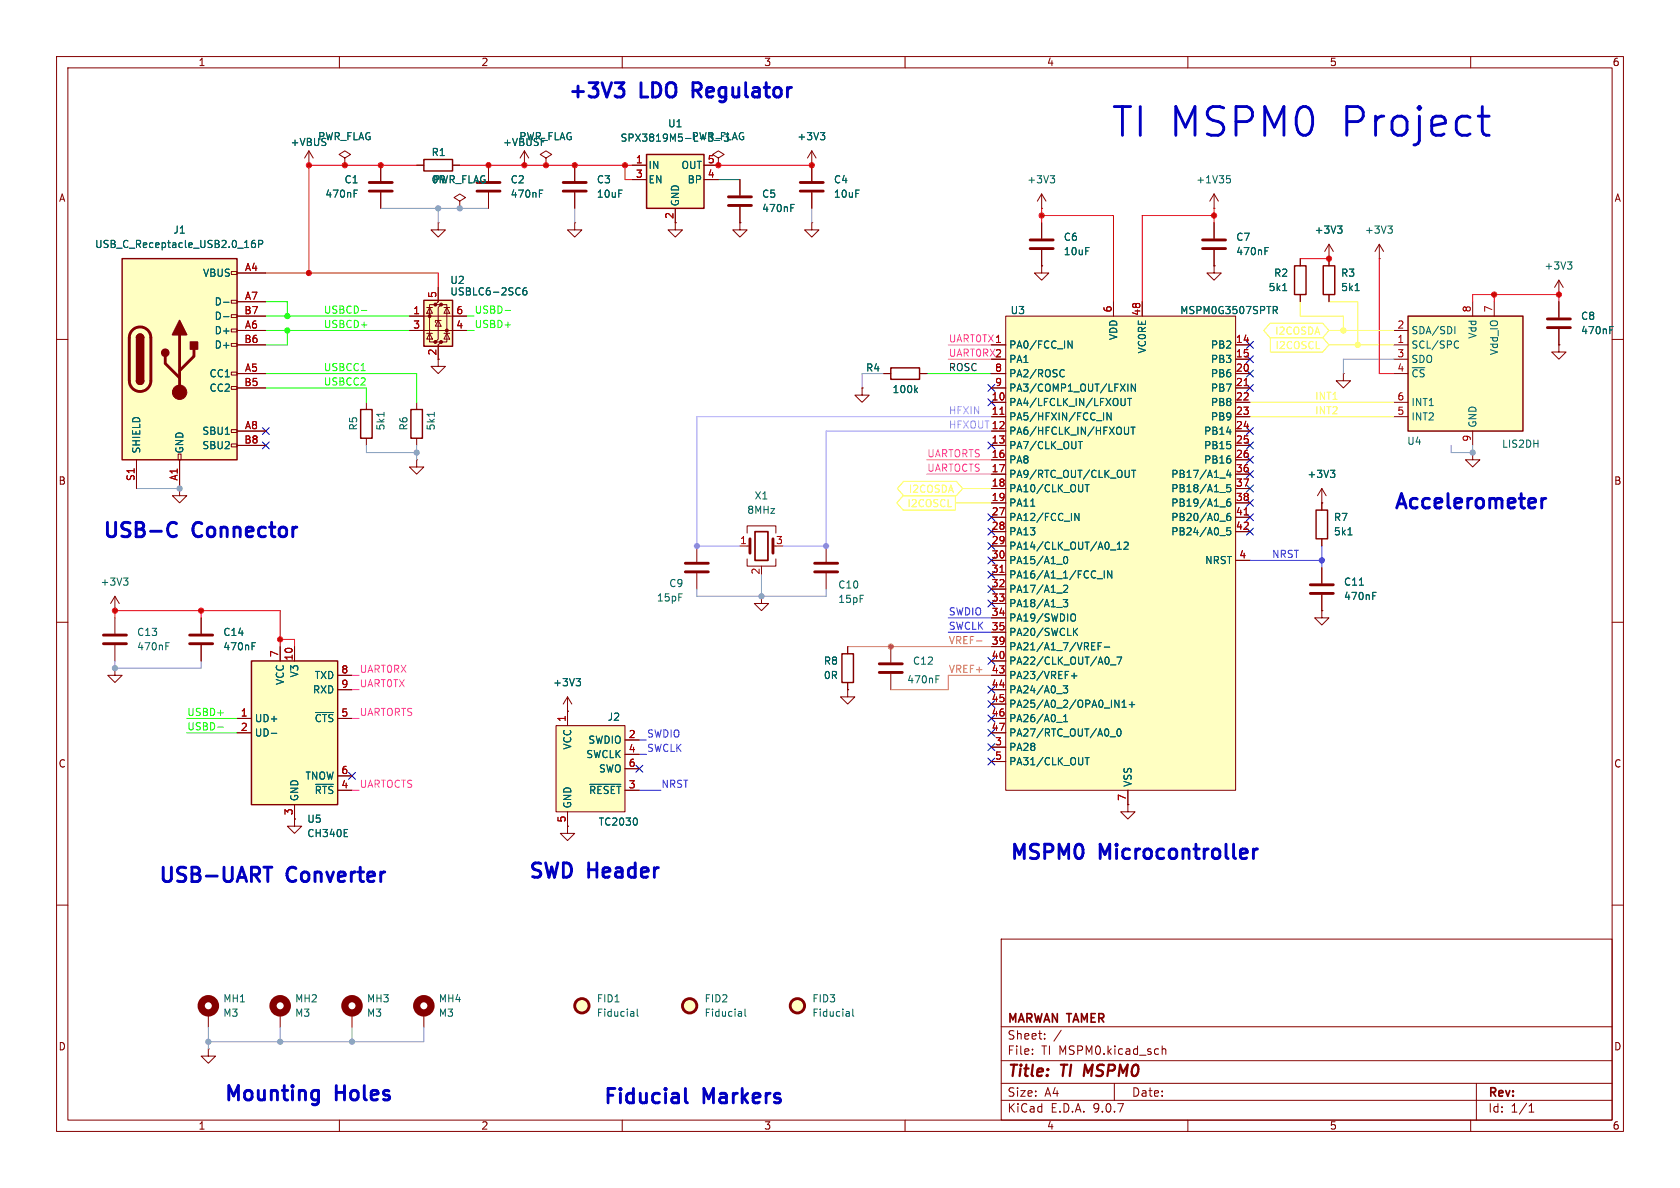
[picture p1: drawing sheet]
<svg xmlns="http://www.w3.org/2000/svg" width="297mm" height="210mm" viewBox="0 0 297 210" stroke-linecap="round" stroke-linejoin="round" font-family="sans-serif">
<g fill="none" stroke="#840000" stroke-width=".18">
<path d="M10 10h277v190h-277zM12 12h273v186h-273zM60 10v2M110 10v2M160 10v2M210 10v2M260 10v2M96.5 27.9l1-.6-1-.6-1 .6 1 .6v1.3M96.5 29.2h.1M10 60h2M285 60h2M10 110h2"/>
<path d="M285 110h2M10 160h2M177 166h108v32h-108zM285 160h2M60 198v2M110 198v2M160 198v2M177 194.5h108M177 191.5h108M177 187.5h108M177 181.5h108M182.5 186.3v.1"/>
<path d="M182.5 185.5v.1M184.7 183.6v.1M184.7 182.8v.1M187.6 182.1l-1.3 2M197 191.5v3M205.5 184.9v1.5M205.5 185.5l.2-.1 .3 .1 .1 .9M210 198v2M260 198v2M261 191.5v6.5M270.3 196.6h.9M270.3 195.5l.4-.4v1.5"/>
</g>
<path d="M191.8 188.2l-.2 2" fill="none" stroke="#840000" stroke-width=".4"/>
<path d="M44.4 116.8h15.3v25.4h-15.3z" fill="#ffffc2"/>
<path d="M228.9 47h2v5.1h-2zM233.9 47h2.1v5.1h-2.1zM44.4 116.8h15.3v25.4h-15.3z" fill="none" stroke="#840000" stroke-width=".25"/>
<g fill="none" stroke="#840000" stroke-width=".18">
<path d="M86.4 29.2v2.8M86.4 34v2.8M92.7 29.2h.1M92.7 26.7l-.8 1.2M92.7 26.7l.8 1.2M92.7 26.7v2.5M127 27.9l1-.6-1-.6-1 .6 1 .6v1.3M127 29.2h.1M214.6 47v1.3h1.3l-1.3 1.2-1.2-1.2h1.2M214.6 47h.1M229.9 45.7v1.3M229.9 52.1v1.2"/>
<path d="M234.9 45.7v1.3M234.9 52.1v1.2M20.3 118.1v1.3h1.3l-1.3 1.3-1.3-1.3h1.3M20.3 118.1h.1M49.5 114.3v2.5M52.1 114.3v2.5M59.7 119.4h2.5M233.7 108v1.2h1.2l-1.2 1.3-1.3-1.3h1.3M233.7 108h.1M233.7 100.3v2.8M233.7 105.2v2.8M41.9 127h2.5"/>
<path d="M41.9 129.5h2.5M59.7 127h2.5M59.7 121.9h2.5M59.7 137.2h2.5M59.7 139.7h2.5M52.1 142.2v2.6M199.4 142.2v1.3h1.3l-1.3 1.3-1.3-1.3h1.3M199.4 142.2h.1"/>
</g>
<path d="M95.4 34.2h.4M95.4 33.6h.6M226.8 51.4h.7M239.6 51.4h.7M240.3 103.4h.7M242.7 105.3h.4M242.7 104.7h.6M48 129.6h.9M55.8 126h3.2M55.8 138.7h3.2M60.9 147.9h.6M60.9 146.6h.6" fill="none" stroke="#006464" stroke-width=".18"/>
<path d="M84.3 32.3h4.1M84.3 33.8h4.1M231.6 103.4h4.1M231.6 104.9h4.1" fill="none" stroke="#840000" stroke-width=".51"/>
<path d="M98.3 128.3h12.2v15.2h-12.2z" fill="#ffffc2"/>
<path d="M98.3 128.3h12.2v15.2h-12.2zM100.3 125.7v2.6M110.5 130.8h2.5M110.5 133.4h2.5M110.5 135.9h2.5M110.5 139.7h2.5M100.3 143.5v2.6" fill="none" stroke="#840000" stroke-width=".18"/>
<path d="M104.3 138.7h5.5M112.6 144.7l.1 .4-.1 .6" fill="none" stroke="#006464" stroke-width=".18"/>
<path d="M21.6 45.7h20.3v35.6h-20.3z" fill="#ffffc2"/>
<g fill="none" stroke="#840000" stroke-width=".18">
<path d="M101.6 39.4v1.2h1.3l-1.3 1.3-1.3-1.3h1.3M101.6 39.4h.1M101.6 29.2v2.8M101.6 34v2.8M214.6 36.8h.1M214.6 34.3l-.7 1.3M214.6 34.3l.8 1.3M214.6 34.3v2.5M214.6 39.4v2.8M40.9 58.2h1v.5h-1zM40.9 48h1v.5h-1zM40.9 53.1h1v.5h-1z"/>
<path d="M40.9 55.6h1v.5h-1zM41.9 48.3h5.1M41.9 53.3h5.1M41.9 55.9h5.1M41.9 58.4h5.1M184.1 47v1.3h1.3l-1.3 1.2-1.2-1.2h1.2M184.1 47h.1M214.6 44.2v2.8M234.9 45.7h.1M234.9 43.2l-.7 1.3M234.9 43.2l.8 1.3M234.9 43.2v2.5"/>
<path d="M243.8 45.7h.1M243.8 43.2l-.7 1.3M243.8 43.2l.8 1.3M243.8 43.2v2.5M40.9 60.7h1v.5h-1zM40.9 65.8h1v.5h-1zM40.9 68.3h1v.5h-1zM40.9 75.9h1v.6h-1zM40.9 78.5h1v.5h-1zM41.9 61h5.1M41.9 66h5.1M41.9 68.6h5.1"/>
<path d="M41.9 76.2h5.1M41.9 78.7h5.1M64.8 71.1v1.3M64.8 77.5v1.2M73.7 71.1v1.3M73.7 77.5v1.2M152.4 68.6v1.3h1.3l-1.3 1.2-1.3-1.2h1.3M152.4 68.6h.1M156.2 66h1.3M162.6 66h1.2M24.1 81.3v5.1M31.5 80.3h.5v1h-.5z"/>
<path d="M31.7 81.3v5.1M73.7 81.3v1.3h1.2l-1.2 1.2-1.3-1.2h1.3M73.7 81.3h.1M233.7 88.9v1.3M233.7 95.3v1.2"/>
</g>
<path d="M21.6 45.7h20.3v35.6h-20.3zM24.1 59.7a.64 .64 0 0 1 .7-.6 .64 .64 0 0 1 .6 .6M24.1 67.3a.64 .64 0 0 0 .7 .6 .64 .64 0 0 0 .6-.6M63.8 72.4h2v5.1h-2zM72.6 72.4h2.1v5.1h-2.1zM157.5 65h5.1v2.1h-5.1zM232.7 90.2h2v5.1h-2z" fill="none" stroke="#840000" stroke-width=".25"/>
<path d="M99.6 32.3h4M99.6 33.8h4M23.4 58.4a1.9 1.9 0 0 1 2.1-.5 1.9 1.9 0 0 1 1.2 1.8v7.6a1.91 1.91 0 0 1-1.9 1.9 1.91 1.91 0 0 1-1.9-1.9v-7.8l.1-.6zM31.7 59.2v10.1M212.6 42.4h4.1M212.6 43.9h4.1M29.2 63v1.3l2.5 2.5M34.3 61.7v1.3l-2.6 2.5" fill="none" stroke="#840000" stroke-width=".51"/>
<g fill="#840000" stroke="#840000" stroke-width=".25">
<path d="M24.1 59.7h1.3v7.6h-1.3z"/>
<path d="M24.3 59.2a.64 .64 0 0 1 .7-.1 .64 .64 0 0 1 .4 .6h-1.3z"/>
<path d="M24.1 67.3h1.3a.64 .64 0 0 1-.6 .6 .64 .64 0 0 1-.7-.6z"/>
<path d="M31.7 56.6l1.3 2.6h-2.5z"/>
<path d="M33.7 60.5h1.2v1.2h-1.2z"/>
<circle cx="29.2" cy="62.4" r=".63"/>
</g>
<circle cx="31.7" cy="69.3" r="1.27" fill="#840000" stroke="#840000" stroke-width=".18"/>
<g fill="none" stroke="#006464" stroke-width=".18">
<path d="M216.9 31.1h.6M217 31.5h.3l.2 .3v.4l-.5 .1M236.5 39.9h.7l-.4 .5M245.4 39.9h.7l-.4 .5M39.5 53.4h1M39.5 56h1M45.1 42.5l-.4 .1a.86 .86 0 0 0 0 1.2l.4-.2 .1-.4-.3-.2h-.3l-.2 .2M45.7 43.2l.6-.1 .1-.2v-.3l-.7-.1v1.3M223.6 43.8h.6M223.6 44.4h.5M237 40.4l.2 .3v.3l-.2 .2M245.9 40.4l.2 .3v.3l-.2 .2"/>
<path d="M67.9 72.9v.7M76.8 72.9v.7M161.8 68.9l.4 .5M162.2 68.6l-.5 .5M238.3 94.6h.7"/>
</g>
<path d="M114.3 27.3h10.2v9.5h-10.2z" fill="#ffffc2"/>
<path d="M74.9 28.2h5.1v2h-5.1zM114.3 27.3h10.2v9.5h-10.2z" fill="none" stroke="#840000" stroke-width=".25"/>
<g fill="none" stroke="#840000" stroke-width=".18">
<path d="M73.7 29.2h1.2M80 29.2h1.3M81.3 35.6l1-.7-1-.6-1 .6 1 .7v1.2M81.3 36.8h.1M111.8 29.2h2.5M111.8 31.8h2.5M119.4 36.8v3.8h1.2l-1.2 1.3-1.3-1.3h1.3M124.5 29.2h2.5M124.5 31.8h2.5M130.8 31.8v2.7M130.8 36.6v2.8M143.5 39.4v1.2h1.3l-1.3 1.3-1.3-1.3h1.3"/>
<path d="M143.5 39.4h.1M143.5 29.2h.1M143.5 26.7v5.3M143.5 34v2.8M143.5 26.7l-.8 1.2M143.5 26.7l.8 1.2M184.1 36.8h.1M184.1 34.3l-.7 1.3M184.1 34.3l.8 1.3M184.1 34.3v2.5M184.1 39.4v2.8M184.1 44.2v2.8"/>
<path d="M275.6 52.1h.1M275.6 49.5l-.8 1.3M275.6 49.5l.8 1.3M275.6 49.5v2.6M275.6 53.3v2.8M275.6 58.2v2.8M275.6 61v1.2h1.3l-1.3 1.3-1.3-1.3h1.3M275.6 61h.1M123.2 96.5v2.8M260.3 80v1.3h1.3l-1.3 1.3-1.2-1.3h1.2M260.3 80h.1M20.3 108h.1"/>
<path d="M20.3 105.4l-.7 1.3M20.3 105.4l.8 1.3M20.3 105.4v2.6M35.6 109.2v2.8M35.6 114v2.8M123.2 101.3v2.8M100.3 125.7h.1M100.3 123.2l-.7 1.3M100.3 123.2l.8 1.3M100.3 123.2v2.5M52.1 144.8v1.3h1.2l-1.2 1.2-1.3-1.2h1.3M52.1 144.8h.1"/>
<path d="M36.8 179.1v2.5M49.5 179.1v2.5M62.2 179.1v2.5M74.9 179.1v2.5M36.8 185.4v1.3h1.3l-1.3 1.3-1.2-1.3h1.2M36.8 185.4h.1"/>
</g>
<g fill="none" stroke="#006464" stroke-width=".18">
<path d="M139.8 36.7h.4M139.8 36.1h.6M145 23.4h.8l-.4 .5M145.6 23.9l.2 .3v.3l-.2 .2M185.7 31.1h.7l-.4 .4M186.2 31.5l.2 .3v.3l-.2 .2M277.1 46.3h.8l-.4 .5M277.6 46.8l.3 .2v.3l-.3 .3M284.6 58.3h.4M284.6 57.7h.6M21.8 102.2h.8l-.4 .5M22.4 102.7l.2 .2v.3l-.2 .2"/>
<path d="M44.6 114.2h.4M44.6 113.6h.6M101.8 120h.8l-.4 .4M102.4 120.4l.2 .3v.3l-.2 .2M112 178.9l.1 .7M112.1 179.6h-.2M112.1 179.1l-.2 .1M112.7 178.4v1.1l.1 .1M131 178.9l.1 .7M131.1 179.6h-.1M131.1 179.1l-.1 .1M131.7 178.4v1.1l.2 .1"/>
<path d="M150.1 178.9l.1 .7M150.2 179.6h-.2M150.2 179.1l-.2 .1M150.8 178.4v1.1l.1 .1"/>
</g>
<g fill="none" stroke="#840000" stroke-width=".51">
<path d="M128.8 34.8h4M128.8 36.3h4M141.5 32.3h4M141.5 33.8h4M182.1 42.4h4.1M182.1 43.9h4.1M273.6 56.4h4M273.6 57.9h4M121.2 99.6h4M33.5 112.3h4.1M33.5 113.8h4.1M121.2 101.1h4"/>
<circle cx="102.9" cy="177.8" r="1.27"/>
<circle cx="121.9" cy="177.8" r="1.27"/>
<circle cx="141" cy="177.8" r="1.27"/>
</g>
<g fill="#ffffc2" stroke="#ffffc2" stroke-width=".18">
<circle cx="102.9" cy="177.8" r="1.27"/>
<circle cx="141" cy="177.8" r="1.27"/>
<circle cx="121.9" cy="177.8" r="1.27"/>
</g>
<g fill="none" stroke="#840000" stroke-width="1.3">
<circle cx="36.8" cy="177.8" r="1.27"/>
<circle cx="49.5" cy="177.8" r="1.27"/>
<circle cx="62.2" cy="177.8" r="1.27"/>
<circle cx="74.9" cy="177.8" r="1.27"/>
</g>
<path d="M177.8 55.9h40.6v83.8h-40.6z" fill="#ffffc2"/>
<g fill="none" stroke="#840000" stroke-width=".18">
<path d="M177.8 55.9h40.6v83.8h-40.6zM196.8 53.3v2.6M201.9 53.3v2.6M175.3 61h2.5M175.3 63.5h2.5M175.3 66h2.5M175.3 68.6h2.5M175.3 71.1h2.5M175.3 73.7h2.5M175.3 76.2h2.5M175.3 78.7h2.5M218.4 61h2.6"/>
<path d="M218.4 63.5h2.6M218.4 66h2.6M218.4 68.6h2.6M218.4 71.1h2.6M218.4 73.7h2.6M218.4 76.2h2.6M218.4 78.7h2.6M175.3 81.3h2.5M175.3 83.8h2.5M175.3 86.4h2.5M175.3 88.9h2.5M175.3 91.4h2.5"/>
<path d="M175.3 94h2.5M175.3 96.5h2.5M175.3 99.1h2.5M218.4 81.3h2.6M218.4 83.8h2.6M218.4 86.4h2.6M218.4 88.9h2.6M218.4 91.4h2.6M218.4 94h2.6M218.4 99.1h2.6M20.3 109.2v2.8M20.3 114v2.8"/>
<path d="M175.3 101.6h2.5M175.3 104.1h2.5M175.3 106.7h2.5M175.3 109.2h2.5M175.3 111.8h2.5M175.3 114.3h2.5M175.3 116.8h2.5M175.3 119.4h2.5M175.3 121.9h2.5M175.3 124.5h2.5M175.3 127h2.5M175.3 129.5h2.5"/>
<path d="M175.3 132.1h2.5M175.3 134.6h2.5M199.4 139.7v2.5M100.3 146.1v1.2h1.3l-1.3 1.3-1.2-1.3h1.2M100.3 146.1h.1"/>
</g>
<g fill="none" stroke="#006464" stroke-width=".18">
<path d="M225.1 54.2h.5l.2 .2-.1 .4h-.6M225.4 54.8l.4 .6M187.8 65.3l.3 .2M188.1 66.5l-.3 .1M188.8 60.3l.7 1.2v-1.2M190.6 78h.8M191 78v1.3M195.1 73v1.2M196.4 73v1.2l-.7-1.2v1.2M198.9 70.4v1.1l-.1 .1-.4 .1M199.3 70.4h.8M199.4 67.9v1.3"/>
<path d="M199.5 75.5v1l-.1 .2-.4 .1M199.7 70.4v1.3M199.9 75.5h.8M200.3 75.5v1.3M200.7 67.9v1.3l-.7-1.3v1.3M182.2 89.5h.7M188.2 98.4h.1a.68 .68 0 0 1 .5 .6 .68 .68 0 0 1-.5 .6 .84 .84 0 0 1-.1-1.2zM190.7 90.7v1.3l-.7-1.3v1.3M191.8 85.7h.8M192.2 85.7v1.2M197.5 97.1h.7M197.5 96.2l.4-.4v1.3"/>
<path d="M198.7 96l.5-.2 .3 .4-.8 .9h.8M200.1 83.1h.7M200.4 83.1v1.3M215.7 84.5h.9M215.7 87.1h.9M215.7 89.6h.9M215.7 92.1h.9M215.7 94.7h.9M217.2 83.1l-.3 .9h.8M217.5 88.2l-.4 .1a.86 .86 0 0 0 0 1.2l.4-.1 .1-.5-.3-.2-.3 .1-.1 .1M217.5 83.6v.8M217.5 90.7l-.4 .1a.86 .86 0 0 0 0 1.2l.4-.1 .1-.4-.3-.3-.3 .1-.1 .2"/>
<path d="M217.5 85.7h-.6v.6l.1-.1h.5l.1 .2-.1 .4-.2 .1-.4-.1M217.5 93.3h-.6v.6l.1-.1h.5l.1 .2-.1 .4-.2 .2-.4-.2M29.3 114.2h.4M29.3 113.6h.6M188 106h.7l-.4 .5 .4 .1v.5l-.2 .2-.5-.2M188 103.6l.5-.2 .2 .4-.7 .9h.7M189.4 119.5h1M189.6 108.5a.43 .43 0 0 1 .5 .5v.4a.43 .43 0 0 1-.5 .4M189.9 119v1M190 111.6l.5 .7M190.5 111.1l-.7 .7M194 102.3h.9"/>
<path d="M194.1 114.2h.5M194.7 113.6h-.6v1.3M195.2 100.9v1.3M195.2 114.4h1M196.3 117.5h1M196.6 100.9v1.3l-.8-1.3v1.3M197.5 116.1h.8l-.5 1.3M186.8 127.7h1M188 121.2h.7l-.4 .5 .4 .1v.6l-.2 .1-.5-.1M188 127.6h.7M188 126.7l.4-.4v1.3M191.8 133.9h.8"/>
<path d="M192.2 133.9v1.3M196.2 130.2h1M197.1 123.8l.7 1.2v-1.2M197.6 129l.2-.2a.68 .68 0 0 1 .4 .7 .68 .68 0 0 1-.4 .6l-.2-.1-.1-.4zM198.4 125h.7M198.4 124.1l.3-.3v1.2M199.6 124.6h1M200.1 124.1v.9"/>
</g>
<path d="M176.8 73.2h.7M220 68.2h.7M220 91h.7M176.8 101.2h.7" fill="none" stroke="#a90000" stroke-width=".18"/>
<path d="M18.3 112.3h4.1M18.3 113.8h4.1" fill="none" stroke="#840000" stroke-width=".51"/>
<path d="M74.9 53.1h5.1v8.1h-5.1z" fill="#ffffc2"/>
<g fill="#840000" stroke="#840000" stroke-width=".18">
<circle cx="75.9" cy="55.9" r=".25"/>
<circle cx="77" cy="53.8" r=".25"/>
<circle cx="77" cy="60.5" r=".25"/>
<circle cx="78" cy="53.8" r=".25"/>
<circle cx="78" cy="60.5" r=".25"/>
<circle cx="79" cy="58.4" r=".25"/>
</g>
<g fill="none" stroke="#840000" stroke-width=".18">
<path d="M54.6 29.2h.1M54.6 26.7l-.8 1.2M54.6 26.7l.8 1.2M54.6 26.7v2.5M61 27.9l1-.6-1-.6-1.1 .6 1.1 .6v1.3M61 29.2h.1M67.3 29.2v2.8M67.3 34v2.8M77.5 39.4v1.2h1.2l-1.2 1.3-1.3-1.3h1.3M77.5 39.4h.1M72.4 55.9h10.1M72.4 58.4h10.1"/>
<path d="M75.4 58.9h1.1M75.4 54.4h1.1M75.9 54.4l.6 1h-1.1zM75.9 58.9l.6 1h-1.1zM77 53.8h-1.1v6.7h1.1M77.5 50.8v2.5l-.5 .5h1l-.5 .6v5.5l-.5 .6h1l-.5 .5v3.8h1.2l-1.2 1.2-1.3-1.2h1.3M77.5 56.6l.5 1.1h-1zM78 56.6h-1v.4M78 53.8h1v6.7h-1M78.5 58.9h1M78.5 54.4h1M79 54.4l.5 1h-1z"/>
<path d="M79 58.9l.5 1h-1zM237.5 66v1.3h1.3l-1.3 1.3-1.3-1.3h1.3M237.5 66h.1M31.7 86.4v1.2h1.3l-1.3 1.3-1.2-1.3h1.2M31.7 86.4h.1M233.7 88.9h.1M233.7 86.4l-.8 1.2M233.7 86.4l.7 1.2M233.7 86.4v2.5"/>
</g>
<path d="M74.9 53.1h5.1v8.1h-5.1z" fill="none" stroke="#840000" stroke-width=".25"/>
<path d="M62.6 34.2h.4M62.6 33.6h.6M93 50.9h-.3a.86 .86 0 0 0 0 1.2l.4-.1 .1-.4-.3-.2h-.2l-.3 .2M235.2 83.1h.8l-.4 .5M235.7 83.6l.3 .3v.3l-.3 .2" fill="none" stroke="#006464" stroke-width=".18"/>
<path d="M65.3 32.3h4M65.3 33.8h4" fill="none" stroke="#840000" stroke-width=".51"/>
<path d="M248.9 55.9h20.3v20.3h-20.3z" fill="#ffffc2"/>
<path d="M248.9 55.9h20.3v20.3h-20.3zM148.8 115.6h2.1v5.1h-2.1z" fill="none" stroke="#840000" stroke-width=".25"/>
<g fill="none" stroke="#840000" stroke-width=".18">
<path d="M54.6 29.2h.1M61 29.2h.1M67.3 29.2v2.8M67.3 34v2.8M73.7 29.2h1.2M80 29.2h1.3M81.3 36.8h.1M86.4 29.2v2.8M86.4 34v2.8M92.7 29.2h.1M96.5 29.2h.1M101.6 29.2v2.8"/>
<path d="M101.6 34v2.8M111.8 29.2h2.5M111.8 31.8h2.5M119.4 36.8v2.6M124.5 29.2h2.5M124.5 31.8h2.5M127 29.2h.1M130.8 39.4v1.2h1.3l-1.3 1.3-1.3-1.3h1.3M130.8 39.4h.1M130.8 31.8v2.7M130.8 36.6v2.8M143.5 29.2h.1"/>
<path d="M143.5 29.2v2.8M143.5 34v2.8M184.1 39.4v2.8M214.6 39.4v2.8M41.9 58.4h5.1M41.9 55.9h5.1M41.9 48.3h5.1M41.9 53.3h5.1M72.4 58.4h2.5M72.4 55.9h2.5M77.5 50.8v2.5M80 58.4h2.5"/>
<path d="M80 55.9h2.5M184.1 47h.1M184.1 44.2v2.8M196.8 53.3v2.6M201.9 53.3v2.6M214.6 47h.1M214.6 44.2v2.8M229.9 45.7v1.3M229.9 52.1v1.2M234.9 45.7h.1M234.9 45.7v1.3M234.9 52.1v1.2"/>
<path d="M246.4 58.4h2.5M260.3 53.3v2.6M264.2 53.3v2.6M275.6 53.3v2.8M275.6 58.2v2.8M41.9 61h5.1M41.9 66h5.1M41.9 68.6h5.1M41.9 76.2h5.1M41.9 78.7h5.1M77.5 61v2.5M152.4 68.6h.1"/>
<path d="M156.2 66h1.3M162.6 66h1.2M175.3 61h2.5M175.3 63.5h2.5M175.3 66h2.5M175.3 71.1h2.5M175.3 73.7h2.5M175.3 68.6h2.5M175.3 76.2h2.5M175.3 78.7h2.5M218.4 61h2.6M218.4 63.5h2.6"/>
<path d="M218.4 66h2.6M218.4 71.1h2.6M218.4 73.7h2.6M218.4 68.6h2.6M218.4 76.2h2.6M218.4 78.7h2.6M246.4 61h2.5M246.4 63.5h2.5M246.4 66h2.5M246.4 71.1h2.5M246.4 73.7h2.5M260.3 76.2v2.5"/>
<path d="M275.6 61h.1M24.1 81.3v5.1M31.7 86.4h.1M31.7 81.3v5.1M130.8 96.5h1.8M132.1 94.2v-1.2h5.1v1.2M132.1 98.8v1.3h5.1v-1.3M146 96.5v2.8M175.3 96.5h2.5M175.3 81.3h2.5M175.3 83.8h2.5M175.3 86.4h2.5"/>
<path d="M175.3 88.9h2.5M175.3 91.4h2.5M175.3 94h2.5M175.3 99.1h2.5M218.4 81.3h2.6M218.4 83.8h2.6M218.4 86.4h2.6M218.4 88.9h2.6M218.4 91.4h2.6M218.4 94h2.6M218.4 99.1h2.6M233.7 88.9h.1"/>
<path d="M233.7 88.9v1.3M233.7 95.3v1.2M35.6 109.2v2.8M35.6 114v2.8M49.5 114.3v2.5M52.1 114.3v2.5M59.7 119.4h2.5M134.6 105.4v1.3h1.3l-1.3 1.3-1.3-1.3h1.3M134.6 105.4h.1M134.6 100.1v.2M146 101.3v2.8M149.9 114.3v1.3"/>
<path d="M157.5 114.3v2.8M157.5 119.1v2.8M175.3 119.4h2.5M175.3 101.6h2.5M175.3 104.1h2.5M175.3 106.7h2.5M175.3 109.2h2.5M175.3 111.8h2.5M175.3 114.3h2.5M175.3 116.8h2.5M233.7 108h.1M233.7 100.3v2.8"/>
<path d="M233.7 105.2v2.8M41.9 127h2.5M41.9 129.5h2.5M59.7 127h2.5M59.7 121.9h2.5M59.7 137.2h2.5M59.7 139.7h2.5M100.3 125.7h.1M100.3 125.7v2.6M110.5 139.7h2.5M110.5 130.8h2.5M110.5 133.4h2.5"/>
<path d="M110.5 135.9h2.5M149.9 121.9v1.3h1.2l-1.2 1.3-1.3-1.3h1.3M149.9 121.9h.1M149.9 120.7v1.2M175.3 127h2.5M175.3 129.5h2.5M175.3 121.9h2.5M175.3 124.5h2.5M175.3 132.1h2.5M175.3 134.6h2.5M199.4 139.7v2.5M52.1 144.8h.1"/>
<path d="M52.1 142.2v2.6M100.3 146.1h.1M100.3 143.5v2.6M199.4 142.2h.1"/>
</g>
<g fill="none" stroke="#006464" stroke-width=".18">
<path d="M62.6 34.2h.4M62.6 33.6h.6M95.4 34.2h.4M95.4 33.6h.6M139.8 36.7h.4M139.8 36.1h.6M145 23.4h.8l-.4 .5M145.6 23.9l.2 .3v.3l-.2 .2M236.5 39.9h.7l-.4 .5M39.5 53.4h1M39.5 56h1M45.1 42.5l-.4 .1a.86 .86 0 0 0 0 1.2l.4-.2 .1-.4-.3-.2h-.3l-.2 .2"/>
<path d="M45.7 43.2l.6-.1 .1-.2v-.3l-.7-.1v1.3M93 50.9h-.3a.86 .86 0 0 0 0 1.2l.4-.1 .1-.4-.3-.2h-.2l-.3 .2M223.6 43.8h.6M223.6 44.4h.5M225.1 54.2h.5l.2 .2-.1 .4h-.6M225.4 54.8l.4 .6M226.8 51.4h.7M237 40.4l.2 .3v.3l-.2 .2M239.6 51.4h.7M257.2 57.7v1.3M284.6 58.3h.4M284.6 57.7h.6"/>
<path d="M161.8 68.9l.4 .5M162.2 68.6l-.5 .5M187.8 65.3l.3 .2M188.1 66.5l-.3 .1M188.8 60.3l.7 1.2v-1.2M190.6 78h.8M191 78v1.3M195.1 73v1.2M196.4 73v1.2l-.7-1.2v1.2M198.9 70.4v1.1l-.1 .1-.4 .1M199.3 70.4h.8M199.4 67.9v1.3"/>
<path d="M199.5 75.5v1l-.1 .2-.4 .1M199.7 70.4v1.3M199.9 75.5h.8M200.3 75.5v1.3M200.7 67.9v1.3l-.7-1.3v1.3M257.5 60.3l.4 .1M257.9 61.4l-.4 .1M182.2 89.5h.7M188.2 98.4h.1a.68 .68 0 0 1 .5 .6 .68 .68 0 0 1-.5 .6 .84 .84 0 0 1-.1-1.2zM190.7 90.7v1.3l-.7-1.3v1.3M191.8 85.7h.8M192.2 85.7v1.2"/>
<path d="M197.5 97.1h.7M197.5 96.2l.4-.4v1.3M198.7 96l.5-.2 .3 .4-.8 .9h.8M200.1 83.1h.7M200.4 83.1v1.3M215.7 84.5h.9M215.7 87.1h.9M215.7 89.6h.9M215.7 92.1h.9M215.7 94.7h.9M217.2 83.1l-.3 .9h.8M217.5 88.2l-.4 .1a.86 .86 0 0 0 0 1.2l.4-.1 .1-.5-.3-.2-.3 .1-.1 .1"/>
<path d="M217.5 83.6v.8M217.5 90.7l-.4 .1a.86 .86 0 0 0 0 1.2l.4-.1 .1-.4-.3-.3-.3 .1-.1 .2M217.5 85.7h-.6v.6l.1-.1h.5l.1 .2-.1 .4-.2 .1-.4-.1M217.5 93.3h-.6v.6l.1-.1h.5l.1 .2-.1 .4-.2 .2-.4-.2M235.2 83.1h.8l-.4 .5M235.7 83.6l.3 .3v.3l-.3 .2M238.3 94.6h.7M44.6 114.2h.4M44.6 113.6h.6M101.8 120h.8l-.4 .4M165.5 119.5h.6M188 106h.7l-.4 .5 .4 .1v.5l-.2 .2-.5-.2"/>
<path d="M188 103.6l.5-.2 .2 .4-.7 .9h.7M189.4 119.5h1M189.6 108.5a.43 .43 0 0 1 .5 .5v.4a.43 .43 0 0 1-.5 .4M189.9 119v1M190 111.6l.5 .7M190.5 111.1l-.7 .7M194 102.3h.9M194.1 114.2h.5M194.7 113.6h-.6v1.3M195.2 100.9v1.3M195.2 114.4h1M196.3 117.5h1"/>
<path d="M196.6 100.9v1.3l-.8-1.3v1.3M197.5 116.1h.8l-.5 1.3M240.3 103.4h.7M242.7 105.3h.4M242.7 104.7h.6M48 129.6h.9M55.8 126h3.2M55.8 138.7h3.2M102.4 120.4l.2 .3v.3l-.2 .2M104.3 138.7h5.5M165.5 120.1h.4M186.8 127.7h1"/>
<path d="M188 121.2h.7l-.4 .5 .4 .1v.6l-.2 .1-.5-.1M188 127.6h.7M188 126.7l.4-.4v1.3M191.8 133.9h.8M192.2 133.9v1.3M196.2 130.2h1M197.1 123.8l.7 1.2v-1.2M197.6 129l.2-.2a.68 .68 0 0 1 .4 .7 .68 .68 0 0 1-.4 .6l-.2-.1-.1-.4zM198.4 125h.7M198.4 124.1l.3-.3v1.2M199.6 124.6h1M200.1 124.1v.9"/>
<path d="M60.9 147.9h.6M60.9 146.6h.6M112.6 144.7l.1 .4-.1 .6"/>
</g>
<path d="M132.6 95.3v2.5M136.7 95.3v2.5M144 99.6h4.1M144 101.1h4.1M155.4 117.3h4.1M155.4 118.9h4.1" fill="none" stroke="#840000" stroke-width=".51"/>
<path d="M133.5 94h2.3v5.1h-2.3z" fill="none" stroke="#840000" stroke-width=".3"/>
<path d="M224.6 59.7h9.2l1.1 1.3-1.1 1.2h-9.2z" fill="none" stroke="#fbff39" stroke-width=".18"/>
<path d="M224.5 57.1h9.3l1.1 1.3-1.1 1.3h-9.3l-1.1-1.3z" fill="none" stroke="#fffc38" stroke-width=".18"/>
<path d="M159.7 87.6h9.2v2.6h-9.2l-1.2-1.3z" fill="none" stroke="#ffff32" stroke-width=".18"/>
<path d="M159.8 85.1h9.3l1.1 1.3-1.1 1.2h-9.3l-1.2-1.2z" fill="none" stroke="#f9ff39" stroke-width=".18"/>
<g fill="none" stroke="#12ff09" stroke-width=".18">
<path d="M47 53.3h3.8v2.6M47 55.9h25.4M47 58.4h25.4M50.8 58.4v2.6h-3.8M63.9 54.9h1M82.5 55.9h1.3M82.5 58.4h1.3M89.3 54.9h1M47 68.6h17.8v2.5M47 66h26.7v5.1M33 127h8.9M33 129.5h8.9"/>
<path d="M38.5 128.5h1"/>
</g>
<path d="M149.9 114.3h25.4M172.6 113.3h1M175.3 119.4h-7.7v2.5h-10.1" fill="none" stroke="#ff841f" stroke-width=".18"/>
<g fill="none" stroke="#ff0c00" stroke-width=".18">
<path d="M73.7 29.2h-19.1v19.1M81.3 29.2h30.5M110.5 29.2v2.6h1.3M127 29.2h16.5M184.1 38.1h12.7v15.2M184.1 36.8v2.6M214.6 38.1h-12.7v15.2M214.6 36.8v2.6M47 48.3h30.5v2.5M229.9 45.7h5M243.8 45.7v20.3h2.6M260.3 53.3v-1.2h15.3v1.2"/>
<path d="M264.2 52.1v1.2M20.3 109.2v-1.2h29.2v6.3M35.6 108v1.2M49.5 113h2.6v1.3"/>
</g>
<g fill="none" stroke="#8c93b5" stroke-width=".18">
<path d="M67.3 36.8h19.1M77.5 36.8v2.6M101.6 36.8v2.6M143.5 36.8v2.6M64.8 78.7v1.3h8.9M73.7 78.7v2.6M156.2 66h-3.8v2.6M246.4 63.5h-8.9v2.5M256.5 78.7v1.3h3.8v-1.3M24.1 86.4h7.6M20.3 116.8v1.3h15.3v-1.3M123.2 104.1v1.3h22.8v-1.3"/>
<path d="M134.6 101.6v3.8M36.8 181.6v3.8M49.5 181.6v2.6M62.2 181.6v2.6M74.9 181.6v2.6h-38.1"/>
</g>
<path d="M167.6 61h7.7M167.6 63.5h7.7M163.8 81.3h11.5M163.8 83.8h11.5M62.2 119.4h1.3M62.2 127h1.3M62.2 121.9h1.3M62.2 139.7h1.3" fill="none" stroke="#ff2fe8" stroke-width=".18"/>
<path d="M229.9 53.3v2.6h7.6v2.5M234.9 53.3h5.1v7.7M234.9 58.4h11.5M221 71.1h25.4M221 73.7h25.4M234.9 61h11.5M168.9 88.9h6.4M170.2 86.4h5.1" fill="none" stroke="#fff251" stroke-width=".18"/>
<path d="M221 99.1h12.7M233.7 96.5v3.8M167.6 109.2h7.7M167.6 111.8h7.7M113 139.7h3.8M113 133.4h1.3M113 130.8h1.3" fill="none" stroke="#2e2eff" stroke-width=".18"/>
<path d="M175.3 73.7h-52.1v22.8h7.6M175.3 76.2h-29.3v20.3h-7.6" fill="none" stroke="#9d90ff" stroke-width=".18"/>
<path d="M127 31.8h3.8M163.8 66h11.5" fill="none" stroke="#009600" stroke-width=".18"/>
<g fill="none" stroke="#000084" stroke-width=".18">
<path d="M46.4 78.1l1.2 1.2M46.4 75.6l1.2 1.2M47.6 78.1l-1.2 1.2M47.6 75.6l-1.2 1.2M174.7 68l1.2 1.2M174.7 78.1l1.2 1.2M174.7 70.5l1.2 1.2M175.9 68l-1.2 1.2M175.9 78.1l-1.2 1.2M175.9 70.5l-1.2 1.2M220.4 78.1l1.2 1.2M220.4 60.4l1.2 1.2"/>
<path d="M220.4 62.9l1.2 1.2M220.4 65.4l1.2 1.2M220.4 75.6l1.2 1.2M220.4 68l1.2 1.2M221.6 60.4l-1.2 1.2M221.6 78.1l-1.2 1.2M221.6 75.6l-1.2 1.2M221.6 62.9l-1.2 1.2M221.6 65.4l-1.2 1.2M221.6 68l-1.2 1.2M174.7 98.5l1.2 1.2M174.7 95.9l1.2 1.2"/>
<path d="M174.7 90.8l1.2 1.2M174.7 93.4l1.2 1.2M175.9 98.5l-1.2 1.2M175.9 95.9l-1.2 1.2M175.9 90.8l-1.2 1.2M175.9 93.4l-1.2 1.2M220.4 83.2l1.2 1.2M220.4 80.7l1.2 1.2M220.4 85.8l1.2 1.2M220.4 93.4l1.2 1.2M220.4 90.8l1.2 1.2M220.4 88.3l1.2 1.2"/>
<path d="M221.6 83.2l-1.2 1.2M221.6 80.7l-1.2 1.2M221.6 88.3l-1.2 1.2M221.6 85.8l-1.2 1.2M221.6 93.4l-1.2 1.2M221.6 90.8l-1.2 1.2M174.7 101l1.2 1.2M174.7 106.1l1.2 1.2M174.7 103.5l1.2 1.2M174.7 116.2l1.2 1.2M175.9 101l-1.2 1.2M175.9 106.1l-1.2 1.2"/>
<path d="M175.9 103.5l-1.2 1.2M175.9 116.2l-1.2 1.2M61.6 136.6l1.2 1.2M62.8 136.6l-1.2 1.2M112.4 135.3l1.2 1.2M113.6 135.3l-1.2 1.2M174.7 123.9l1.2 1.2M174.7 121.3l1.2 1.2M174.7 126.4l1.2 1.2M174.7 131.5l1.2 1.2M174.7 134l1.2 1.2M174.7 128.9l1.2 1.2"/>
<path d="M175.9 128.9l-1.2 1.2M175.9 123.9l-1.2 1.2M175.9 121.3l-1.2 1.2M175.9 126.4l-1.2 1.2M175.9 131.5l-1.2 1.2M175.9 134l-1.2 1.2"/>
</g>
<path d="M108.7 14.6h1.6l-.9 1a.69 .69 0 0 1 .9 .5v.6l-.2 .3-.3 .2h-.7M30.1 92.5a.89 .89 0 0 1 1.1 .1M31.2 94.6a.89 .89 0 0 1-1.1 .2M272.6 88.1v1.7M273.3 88.1a.65 .65 0 0 0-.7 .5M46.6 153.3h1.5M221.6 150.1v1.7M222.3 150.1a.65 .65 0 0 0-.7 .5M56.1 192.8l.2 .1M56.3 192.8v2l-.1 .3M56.3 194.3l-.2 .1M121.2 192.4v2.2l.3 .4" fill="none" stroke="#0000c2" stroke-width=".51"/>
<path d="M176.8 73.2h.7M220 68.2h.7M220 91h.7M176.8 101.2h.7" fill="none" stroke="#a90000" stroke-width=".18"/>
<g fill="#ff0c00" stroke="#ff0c00" stroke-width=".18">
<circle cx="110.5" cy="29.2" r=".46"/>
<circle cx="143.5" cy="29.2" r=".46"/>
<circle cx="127" cy="29.2" r=".46"/>
<circle cx="101.6" cy="29.2" r=".46"/>
<circle cx="96.5" cy="29.2" r=".46"/>
<circle cx="67.3" cy="29.2" r=".46"/>
<circle cx="86.4" cy="29.2" r=".46"/>
<circle cx="92.7" cy="29.2" r=".46"/>
<circle cx="54.6" cy="48.3" r=".46"/>
<circle cx="61" cy="29.2" r=".46"/>
<circle cx="54.6" cy="29.2" r=".46"/>
<circle cx="49.5" cy="113" r=".46"/>
<circle cx="20.3" cy="108" r=".46"/>
<circle cx="35.6" cy="108" r=".46"/>
<circle cx="184.1" cy="38.1" r=".46"/>
<circle cx="275.6" cy="52.1" r=".46"/>
<circle cx="264.2" cy="52.1" r=".46"/>
<circle cx="234.9" cy="45.7" r=".46"/>
<circle cx="214.6" cy="38.1" r=".46"/>
</g>
<g fill="#8c93b5" stroke="#8c93b5" stroke-width=".18">
<circle cx="36.8" cy="184.2" r=".46"/>
<circle cx="49.5" cy="184.2" r=".46"/>
<circle cx="62.2" cy="184.2" r=".46"/>
<circle cx="77.5" cy="36.8" r=".46"/>
<circle cx="81.3" cy="36.8" r=".46"/>
<circle cx="31.7" cy="86.4" r=".46"/>
<circle cx="134.6" cy="105.4" r=".46"/>
<circle cx="73.7" cy="80" r=".46"/>
<circle cx="20.3" cy="118.1" r=".46"/>
<circle cx="260.3" cy="80" r=".46"/>
</g>
<g fill="#12ff09" stroke="#12ff09" stroke-width=".18">
<circle cx="50.8" cy="55.9" r=".46"/>
<circle cx="50.8" cy="58.4" r=".46"/>
</g>
<g fill="#9d90ff" stroke="#9d90ff" stroke-width=".18">
<circle cx="123.2" cy="96.5" r=".46"/>
<circle cx="146" cy="96.5" r=".46"/>
</g>
<g fill="#fff251" stroke="#fff251" stroke-width=".18">
<circle cx="240" cy="61" r=".46"/>
<circle cx="237.5" cy="58.4" r=".46"/>
</g>
<circle cx="233.7" cy="99.1" r=".46" fill="#2e2eff" stroke="#2e2eff" stroke-width=".18"/>
<circle cx="157.5" cy="114.3" r=".46" fill="#ff841f" stroke="#ff841f" stroke-width=".18"/>
<g font-size="7.1" fill="#0000c2">
<text x="196.2" y="24.9">TI MSPM0</text>
<text x="237.7" y="24.9">Project</text>
</g>
<g font-size="3.5" fill="#0000c2">
<text x="100.1" y="18">+3V3</text>
<text x="113.2" y="18">LDO</text>
<text x="123.4" y="18">Regulator</text>
<text x="17.9" y="95.8">USB-C</text>
<text x="34.1" y="95.8">Connector</text>
<text x="246.2" y="90.7">Accelerometer</text>
<text x="93.2" y="156">SWD</text>
<text x="104" y="156">Header</text>
<text x="178.3" y="152.7">MSPM0</text>
<text x="194.4" y="152.7">Microcontroller</text>
<text x="27.7" y="156.7">USB-UART</text>
<text x="50.8" y="156.7">Converter</text>
<text x="39.3" y="195.3">Mounting</text>
<text x="59.4" y="195.3">Holes</text>
<text x="106.4" y="195.8">Fiducial</text>
<text x="124.3" y="195.8">Markers</text>
</g>
<g font-size="2.8" fill="#840000">
<text x="178" y="190.9">Title:</text>
<text x="187.7" y="190.9">TI</text>
<text x="192.5" y="190.9">MSPM0</text>
</g>
<g font-size="2.1" fill="#840000">
<text x="178" y="184">Sheet:</text>
<text x="178" y="181.2">MARWAN TAMER</text>
<text x="178" y="186.7">File:</text>
<text x="184.1" y="186.7">TI MSPM0.kicad_sch</text>
<text x="178" y="196.9">KiCad</text>
<text x="178" y="194.1">Size:</text>
<text x="184.7" y="194.1">A4</text>
<text x="185.7" y="196.9">E.D.A.</text>
<text x="193.3" y="196.9">9.0.7</text>
<text x="200" y="194.1">Date:</text>
<text x="263" y="194.3">Rev:</text>
<text x="263" y="196.9">Id:</text>
<text x="267.1" y="196.9">1/1</text>
</g>
<g font-size="1.8" fill="#840000">
<text x="35" y="11.9">1</text>
<text x="85" y="11.9">2</text>
<text x="135" y="11.9">3</text>
<text x="185" y="11.9">4</text>
<text x="235" y="11.9">5</text>
<text x="285" y="11.9">6</text>
<text x="10.3" y="35.9">A</text>
<text x="285.3" y="35.9">A</text>
<text x="119.1" y="38.8" transform="rotate(-90 119.1 38.8)">2</text>
<text x="77.2" y="62.9" transform="rotate(-90 77.2 62.9)">2</text>
<text x="10.3" y="85.9">B</text>
<text x="285.3" y="85.9">B</text>
<text x="10.3" y="135.9">C</text>
<text x="285.3" y="135.9">C</text>
<text x="10.3" y="185.9">D</text>
<text x="285.3" y="185.9">D</text>
<text x="35" y="199.9">1</text>
<text x="85" y="199.9">2</text>
<text x="135" y="199.9">3</text>
<text x="185" y="199.9">4</text>
<text x="235" y="199.9">5</text>
<text x="285" y="199.9">6</text>
</g>
<g font-size="1.8" fill="#006464">
<text x="118" y="22.7">U1</text>
<text x="51.3" y="26">+VBUS</text>
<text x="56.1" y="25">PWR_FLAG</text>
<text x="76.2" y="27.8">R1</text>
<text x="88.8" y="26">+VBUSF</text>
<text x="91.7" y="25">PWR_FLAG</text>
<text x="109.6" y="25.2">SPX3819M5-L-3-3</text>
<text x="122.2" y="25">PWR_FLAG</text>
<text x="140.9" y="25">+3V3</text>
<text x="57.4" y="35.2">470nF</text>
<text x="60.8" y="32.6">C1</text>
<text x="76.2" y="32.6">0R</text>
<text x="76.5" y="32.6">PWR_FLAG</text>
<text x="90.2" y="32.6">C2</text>
<text x="90.2" y="35.2">470nF</text>
<text x="105.4" y="32.6">C3</text>
<text x="105.4" y="35.2">10uF</text>
<text x="114.6" y="30.1">IN</text>
<text x="114.6" y="32.6">EN</text>
<text x="120.4" y="30.1">OUT</text>
<text x="121.5" y="32.6">BP</text>
<text x="134.6" y="35.2">C5</text>
<text x="147.3" y="32.6">C4</text>
<text x="147.3" y="35.2">10uF</text>
<text x="181.5" y="32.6">+3V3</text>
<text x="211.4" y="32.6">+1V35</text>
<text x="30.6" y="41.5">J1</text>
<text x="120.2" y="36.6" transform="rotate(-90 120.2 36.6)">GND</text>
<text x="134.6" y="37.7">470nF</text>
<text x="232.3" y="41.5">+3V3</text>
<text x="241.2" y="41.5">+3V3</text>
<text x="16.7" y="44">USB_C_Receptacle_USB2.0_16P</text>
<text x="188" y="42.8">C6</text>
<text x="188" y="45.3">10uF</text>
<text x="218.4" y="42.8">C7</text>
<text x="218.4" y="45.3">470nF</text>
<text x="272.9" y="47.9">+3V3</text>
<text x="35.8" y="49.1">VBUS</text>
<text x="79.5" y="52.4">USBLC6-2SC6</text>
<text x="79.5" y="50.4">U2</text>
<text x="224.2" y="51.7">5k1</text>
<text x="225.1" y="49.1">R2</text>
<text x="237" y="49.1">R3</text>
<text x="237" y="51.7">5k1</text>
<text x="37.8" y="54.2">D-</text>
<text x="37.8" y="56.7">D-</text>
<text x="37.8" y="59.3">D+</text>
<text x="178.6" y="55.7">U3</text>
<text x="208.5" y="55.7">MSPM0G3507SPTR</text>
<text x="249.4" y="59.3">SDA/SDI</text>
<text x="261.2" y="60" transform="rotate(-90 261.2 60)">Vdd</text>
<text x="279.4" y="56.7">C8</text>
<text x="279.4" y="59.3">470nF</text>
<text x="37.8" y="61.8">D+</text>
<text x="153" y="65.9">R4</text>
<text x="178.3" y="61.8">PA0/FCC_IN</text>
<text x="178.3" y="64.4">PA1</text>
<text x="197.7" y="60.2" transform="rotate(-90 197.7 60.2)">VDD</text>
<text x="202.8" y="62.6" transform="rotate(-90 202.8 62.6)">VC0RE</text>
<text x="214" y="61.8">PB2</text>
<text x="214" y="64.4">PB3</text>
<text x="249.4" y="61.8">SCL/SPC</text>
<text x="249.4" y="64.4">SDO</text>
<text x="265" y="62.9" transform="rotate(-90 265 62.9)">Vdd_IO</text>
<text x="36.9" y="66.9">CC1</text>
<text x="36.9" y="69.4">CC2</text>
<text x="157.7" y="69.7">100k</text>
<text x="178.3" y="66.9">PA2/ROSC</text>
<text x="178.3" y="69.4">PA3/COMP1_OUT/LFXIN</text>
<text x="178.3" y="72">PA4/LFCLK_IN/LFXOUT</text>
<text x="214" y="66.9">PB6</text>
<text x="214" y="69.4">PB7</text>
<text x="214" y="72">PB8</text>
<text x="249.4" y="66.9">~{CS}</text>
<text x="249.4" y="72">INT1</text>
<text x="35.7" y="77.1">SBU1</text>
<text x="63.3" y="76.2" transform="rotate(-90 63.3 76.2)">R5</text>
<text x="68.2" y="76.2" transform="rotate(-90 68.2 76.2)">5k1</text>
<text x="72.2" y="76.2" transform="rotate(-90 72.2 76.2)">R6</text>
<text x="77.1" y="76.2" transform="rotate(-90 77.1 76.2)">5k1</text>
<text x="178.3" y="74.5">PA5/HFXIN/FCC_IN</text>
<text x="178.3" y="77.1">PA6/HFCLK_IN/HFXOUT</text>
<text x="212.8" y="77.1">PB14</text>
<text x="214" y="74.5">PB9</text>
<text x="249.4" y="74.5">INT2</text>
<text x="261.2" y="75.7" transform="rotate(-90 261.2 75.7)">GND</text>
<text x="25" y="80.3" transform="rotate(-90 25 80.3)">SHIELD</text>
<text x="32.6" y="80.3" transform="rotate(-90 32.6 80.3)">GND</text>
<text x="35.7" y="79.6">SBU2</text>
<text x="178.3" y="79.6">PA7/CLK_OUT</text>
<text x="178.3" y="82.1">PA8</text>
<text x="212.8" y="79.6">PB15</text>
<text x="212.8" y="82.1">PB16</text>
<text x="248.7" y="78.8">U4</text>
<text x="265.4" y="79.3">LIS2DH</text>
<text x="133.3" y="88.5">X1</text>
<text x="178.3" y="84.7">PA9/RTC_OUT/CLK_OUT</text>
<text x="178.3" y="87.2">PA10/CLK_OUT</text>
<text x="178.3" y="89.8">PA11</text>
<text x="207" y="84.7">PB17/A1_4</text>
<text x="207" y="87.2">PB18/A1_5</text>
<text x="207" y="89.8">PB19/A1_6</text>
<text x="231" y="84.7">+3V3</text>
<text x="132" y="91">8MHz</text>
<text x="178.3" y="92.3">PA12/FCC_IN</text>
<text x="178.3" y="94.8">PA13</text>
<text x="207" y="92.3">PB20/A0_6</text>
<text x="207" y="94.8">PB24/A0_5</text>
<text x="235.7" y="92.3">R7</text>
<text x="235.7" y="94.8">5k1</text>
<text x="178.3" y="97.4">PA14/CLK_OUT/A0_12</text>
<text x="178.3" y="99.9">PA15/A1_0</text>
<text x="213" y="99.9">NRST</text>
<text x="17.7" y="103.7">+3V3</text>
<text x="116" y="106.5">15pF</text>
<text x="118.2" y="104">C9</text>
<text x="148.1" y="104.2">C10</text>
<text x="148.1" y="106.8">15pF</text>
<text x="178.3" y="102.5">PA16/A1_1/FCC_IN</text>
<text x="178.3" y="105">PA17/A1_2</text>
<text x="178.3" y="107.5">PA18/A1_3</text>
<text x="237.5" y="106.3">470nF</text>
<text x="237.5" y="103.7">C11</text>
<text x="24.1" y="112.6">C13</text>
<text x="39.4" y="112.6">C14</text>
<text x="178.3" y="110.1">PA19/SWDIO</text>
<text x="178.3" y="112.6">PA20/SWCLK</text>
<text x="24.1" y="115.2">470nF</text>
<text x="39.4" y="115.2">470nF</text>
<text x="52.9" y="119.8" transform="rotate(-90 52.9 119.8)">V3</text>
<text x="145.6" y="117.7">R8</text>
<text x="161.3" y="117.7">C12</text>
<text x="178.3" y="115.2">PA21/A1_7/VREF-</text>
<text x="178.3" y="117.7">PA22/CLK_OUT/A0_7</text>
<text x="50.4" y="121.2" transform="rotate(-90 50.4 121.2)">VCC</text>
<text x="55.2" y="122.8">RXD</text>
<text x="55.5" y="120.2">TXD</text>
<text x="97.7" y="121.5">+3V3</text>
<text x="145.6" y="120.2">0R</text>
<text x="160.3" y="121">470nF</text>
<text x="178.3" y="120.2">PA23/VREF+</text>
<text x="178.3" y="122.8">PA24/A0_3</text>
<text x="178.3" y="125.3">PA25/A0_2/OPA0_IN1+</text>
<text x="45" y="127.9">UD+</text>
<text x="45" y="130.4">UD-</text>
<text x="55.5" y="127.9">~{CTS}</text>
<text x="103.9" y="131.7">SWDIO</text>
<text x="107.3" y="127.6">J2</text>
<text x="178.3" y="127.9">PA26/A0_1</text>
<text x="178.3" y="130.4">PA27/RTC_OUT/A0_0</text>
<text x="101.2" y="132.6" transform="rotate(-90 101.2 132.6)">VCC</text>
<text x="103.5" y="134.2">SWCLK</text>
<text x="105.8" y="136.8">SWO</text>
<text x="178.3" y="132.9">PA28</text>
<text x="178.3" y="135.5">PA31/CLK_OUT</text>
<text x="52.9" y="141.7" transform="rotate(-90 52.9 141.7)">GND</text>
<text x="53.9" y="138">TNOW</text>
<text x="55.5" y="140.6">~{RTS}</text>
<text x="101.2" y="143" transform="rotate(-90 101.2 143)">GND</text>
<text x="104" y="140.6">~{RESET}</text>
<text x="200.3" y="139.2" transform="rotate(-90 200.3 139.2)">VSS</text>
<text x="54.2" y="145.6">U5</text>
<text x="54.2" y="148.2">CH340E</text>
<text x="105.7" y="146.2">TC2030</text>
<text x="39.4" y="179.9">M3</text>
<text x="39.4" y="177.4">MH1</text>
<text x="52.1" y="179.9">M3</text>
<text x="52.1" y="177.4">MH2</text>
<text x="64.8" y="179.9">M3</text>
<text x="64.8" y="177.4">MH3</text>
<text x="77.5" y="179.9">M3</text>
<text x="77.5" y="177.4">MH4</text>
<text x="105.4" y="177.4">FID1</text>
<text x="105.4" y="179.9">Fiducial</text>
<text x="124.5" y="177.4">FID2</text>
<text x="124.5" y="179.9">Fiducial</text>
<text x="143.5" y="177.4">FID3</text>
<text x="143.5" y="179.9">Fiducial</text>
</g>
<g font-size="1.8" fill="#a90000">
<text x="112.3" y="29">1</text>
<text x="125" y="29">5</text>
<text x="112.3" y="31.5">3</text>
<text x="125" y="31.5">4</text>
<text x="43.2" y="48">A4</text>
<text x="43.2" y="53.1">A7</text>
<text x="77.2" y="52.8" transform="rotate(-90 77.2 52.8)">5</text>
<text x="43.1" y="55.6">B7</text>
<text x="43.2" y="58.2">A6</text>
<text x="73" y="55.6">1</text>
<text x="73" y="58.2">3</text>
<text x="80.6" y="55.6">6</text>
<text x="80.6" y="58.2">4</text>
<text x="196.6" y="55.3" transform="rotate(-90 196.6 55.3)">6</text>
<text x="201.7" y="55.9" transform="rotate(-90 201.7 55.9)">48</text>
<text x="246.9" y="58.2">2</text>
<text x="260.1" y="55.3" transform="rotate(-90 260.1 55.3)">8</text>
<text x="263.9" y="55.3" transform="rotate(-90 263.9 55.3)">7</text>
<text x="43.1" y="60.7">B6</text>
<text x="43.2" y="65.8">A5</text>
<text x="175.8" y="65.8">8</text>
<text x="175.8" y="60.7">1</text>
<text x="175.8" y="63.2">2</text>
<text x="218.4" y="60.7">14</text>
<text x="218.4" y="63.2">15</text>
<text x="218.4" y="65.8">20</text>
<text x="246.9" y="60.7">1</text>
<text x="246.9" y="63.2">3</text>
<text x="246.9" y="65.8">4</text>
<text x="43.1" y="68.3">B5</text>
<text x="175.2" y="70.9">10</text>
<text x="175.8" y="68.3">9</text>
<text x="218.4" y="68.3">21</text>
<text x="218.4" y="70.9">22</text>
<text x="246.9" y="70.9">6</text>
<text x="43.2" y="75.9">A8</text>
<text x="175.2" y="73.4">11</text>
<text x="175.2" y="75.9">12</text>
<text x="218.4" y="73.4">23</text>
<text x="218.4" y="75.9">24</text>
<text x="246.9" y="73.4">5</text>
<text x="43.1" y="78.5">B8</text>
<text x="175.2" y="78.5">13</text>
<text x="175.2" y="81">16</text>
<text x="175.2" y="83.6">17</text>
<text x="218.4" y="78.5">25</text>
<text x="218.4" y="81">26</text>
<text x="218.4" y="83.6">36</text>
<text x="260.1" y="78.2" transform="rotate(-90 260.1 78.2)">9</text>
<text x="23.9" y="85.1" transform="rotate(-90 23.9 85.1)">S1</text>
<text x="31.5" y="85.1" transform="rotate(-90 31.5 85.1)">A1</text>
<text x="175.2" y="86.1">18</text>
<text x="175.2" y="88.6">19</text>
<text x="218.4" y="86.1">37</text>
<text x="218.4" y="88.6">38</text>
<text x="175.2" y="91.2">27</text>
<text x="175.2" y="93.7">28</text>
<text x="218.4" y="91.2">41</text>
<text x="218.4" y="93.7">42</text>
<text x="130.7" y="96.3">1</text>
<text x="134.4" y="101.7" transform="rotate(-90 134.4 101.7)">2</text>
<text x="137.1" y="96.3">3</text>
<text x="175.2" y="96.3">29</text>
<text x="175.2" y="98.8">30</text>
<text x="175.2" y="101.3">31</text>
<text x="219" y="98.8">4</text>
<text x="175.2" y="103.9">32</text>
<text x="175.2" y="106.4">33</text>
<text x="175.2" y="109">34</text>
<text x="175.2" y="111.5">35</text>
<text x="49.3" y="116.3" transform="rotate(-90 49.3 116.3)">7</text>
<text x="51.8" y="116.9" transform="rotate(-90 51.8 116.9)">10</text>
<text x="60.3" y="119.1">8</text>
<text x="175.2" y="114">39</text>
<text x="175.2" y="116.6">40</text>
<text x="175.2" y="119.1">43</text>
<text x="60.3" y="121.7">9</text>
<text x="175.2" y="121.7">44</text>
<text x="175.2" y="124.2">45</text>
<text x="42.5" y="126.7">1</text>
<text x="42.5" y="129.3">2</text>
<text x="60.3" y="126.7">5</text>
<text x="100.1" y="127.7" transform="rotate(-90 100.1 127.7)">1</text>
<text x="111.1" y="130.6">2</text>
<text x="175.2" y="126.7">46</text>
<text x="175.2" y="129.3">47</text>
<text x="175.8" y="131.8">3</text>
<text x="60.3" y="136.9">6</text>
<text x="111.1" y="133.1">4</text>
<text x="111.1" y="135.6">6</text>
<text x="175.8" y="134.4">5</text>
<text x="60.3" y="139.4">4</text>
<text x="111.1" y="139.4">3</text>
<text x="199.1" y="141.7" transform="rotate(-90 199.1 141.7)">7</text>
<text x="51.8" y="144.2" transform="rotate(-90 51.8 144.2)">3</text>
<text x="100.1" y="145.5" transform="rotate(-90 100.1 145.5)">5</text>
</g>
<g font-size="1.8" fill="#12ff09">
<text x="57.1" y="58.1">USBCD+</text>
<text x="57.1" y="55.5">USBCD-</text>
<text x="83.8" y="55.5">USBD-</text>
<text x="83.8" y="58.1">USBD+</text>
<text x="57.1" y="65.7">USBCC1</text>
<text x="57.1" y="68.2">USBCC2</text>
<text x="33" y="129.2">USBD-</text>
<text x="33" y="126.7">USBD+</text>
</g>
<text font-size="1.8" fill="#fffc38" x="225.3" y="59.4">I2COSDA</text>
<text font-size="1.8" fill="#0f0f0f" x="167.6" y="65.7">ROSC</text>
<g font-size="1.8" fill="#ff2fe8">
<text x="167.6" y="63.2">UART0RX2</text>
<text x="167.6" y="60.6">UART0TX1</text>
<text x="163.8" y="80.9">UARTORTS</text>
<text x="163.8" y="83.5">UARTOCTS</text>
<text x="63.5" y="119">UART0RX</text>
<text x="63.5" y="121.6">UART0TX</text>
<text x="63.5" y="126.7">UARTORTS</text>
<text x="63.5" y="139.4">UARTOCTS</text>
</g>
<text font-size="1.8" fill="#fbff39" x="225.4" y="61.9">I2COSCL</text>
<g font-size="1.8" fill="#fff251">
<text x="232.4" y="70.8">INT1</text>
<text x="232.4" y="73.3">INT2</text>
</g>
<g font-size="1.8" fill="#9d90ff">
<text x="167.6" y="73.3">HFXIN</text>
<text x="167.6" y="75.9">HFXOUT 12</text>
</g>
<text font-size="1.8" fill="#ffff32" x="160.3" y="89.9">I2COSCL</text>
<text font-size="1.8" fill="#f9ff39" x="160.6" y="87.3">I2COSDA</text>
<g font-size="1.8" fill="#2e2eff">
<text x="224.8" y="98.7">NRST</text>
<text x="167.6" y="111.4">SWCLK</text>
<text x="167.6" y="108.9">SWDIO</text>
<text x="114.3" y="130.5">SWDIO</text>
<text x="114.3" y="133">SWCLK</text>
<text x="116.8" y="139.4">NRST</text>
</g>
<g font-size="1.8" fill="#ff841f">
<text x="167.6" y="114">VREF-</text>
<text x="167.6" y="119">VREF+</text>
</g>
</svg>
